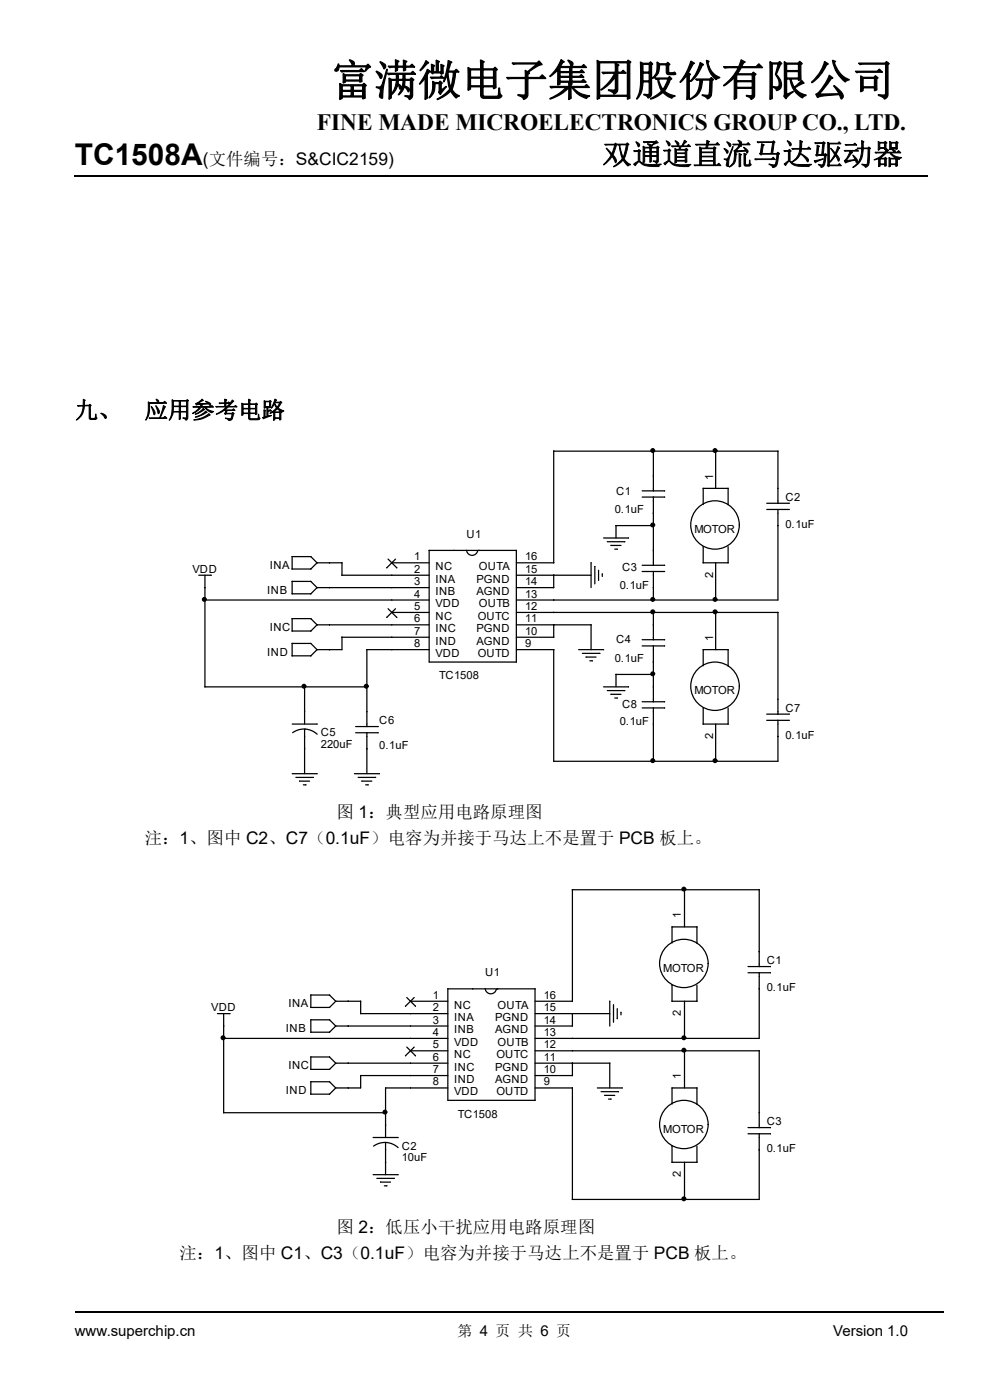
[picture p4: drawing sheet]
<svg xmlns="http://www.w3.org/2000/svg" width="210mm" height="297mm" viewBox="0 0 210 297" stroke-linecap="round" stroke-linejoin="round" font-family="sans-serif">
<path d="M15.9 37.3h180.9" fill="none" stroke="#000" stroke-width=".25"/>
<path d="M16.1 278.4h184.2" fill="none" stroke="#000" stroke-width=".35"/>
<g fill="none" stroke="#000" stroke-width=".26">
<path d="M138.6 95.7v8.4M151.8 95.7v7.9M62 118.1h3.9l1.4 1.3-1.4 1.3h-3.9zM67.3 119.4h5.2v2.6h18.5M82.3 118.6l1.9 1.9M83.1 119.4h7.9M83.9 118.6l-1.8 1.9M91 116.8h18.5v23.7h-18.5zM101.3 116.8a1.19 1.19 0 0 1-1.1 1 1.19 1.19 0 0 1-1.2-.9M125.4 119.4v5.3M128 114.1h5.3M128.8 114.9h3.7"/>
<path d="M129.6 115.7h2.1M130.4 116.5h.5M136.2 119.9h4.8M136.2 105.5h4.8M136.2 104.1h4.8M138.6 105.5v14.4M138.6 111.5h-7.9v2.6M149.2 116v3.4h5.3v-3.4M149.2 107v-3.4h5.3v3.4M151.8 119.4v7.9M162.6 108.1h4.8M162.6 106.8h4.8"/>
<path d="M165 108.1v19.2h-55.5M165 106.8v-11.1h-47.5v23.7h-8M42.2 122h2.6M43.5 127.3h47.5M43.5 122v23.7h34.3M62 123.3h3.9l1.4 1.4-1.4 1.3h-3.9zM62 131.2h3.9l1.4 1.4-1.4 1.3h-3.9zM62 136.5h3.9l1.4 1.3-1.4 1.3h-3.9zM67.3 132.6h23.7M67.3 124.7h23.7M82.3 129.1l1.9 1.9M83.1 129.9h7.9"/>
<path d="M83.9 129.1l-1.8 1.9M91 137.8h-13.2v16.3M91 135.2h-18.5v2.6h-5.2M109.5 122h15.9M109.5 137.8h8v23.7h47.5v-8.7M109.5 132.6h15.9v5.2M109.5 129.9h55.5v21.6M117.5 122v2.7h-8M117.5 132.6v2.6h-8M122.7 137.8h5.3M123.5 138.6h3.7M124.3 139.4h2.1"/>
<path d="M126.2 120.2v3.7M127 121v2.1M127.8 121.8v.5M136.2 121.2h4.8M136.2 137h4.8M136.2 135.7h4.8M138.6 121.2v6.1M138.6 129.9v5.8M138.6 137v11.9M151.8 129.9v7.9M62 153.6h5.3M62.1 155.4a4.1 4.1 0 0 1 5.2 .4"/>
<path d="M64.6 145.7v7.9M64.6 154.7v9.4M75.4 155.5h4.8M75.4 154.1h4.8M77.8 155.5v8.6M125.1 140.2h.6M128 145.7h5.3M128.8 146.5h3.7M129.6 147.3h2.1M130.4 148.1h.5M136.2 150.2h4.8M136.2 148.9h4.8"/>
<path d="M138.6 150.2v11.3M138.6 143.1h-7.9v2.6M149.2 141.2v-3.4h5.3v3.4M149.2 150.2v3.4h5.3v-3.4M151.8 153.6v7.9M162.6 152.8h4.8M162.6 151.5h4.8M62 164.1h5.3M62.8 164.9h3.7M63.6 165.7h2.1M64.3 166.5h.6M75.2 164.1h5.3"/>
<path d="M76 164.9h3.7M76.8 165.7h2.1M77.6 166.5h.5M145.2 188.8v7.8M46.1 215h2.7M47.4 215v21.1h34.4M65.9 211.1h4l1.3 1.3-1.3 1.3h-4zM65.9 216.4h4l1.3 1.3-1.3 1.3h-4zM71.2 212.4h5.3v2.6h18.5M71.2 217.7h23.8M86.3 211.6l1.8 1.9M87.1 212.4h7.9"/>
<path d="M87.9 211.6l-1.9 1.9M95 209.8h18.5v23.6h-18.5zM105.3 209.8a1.19 1.19 0 0 1-1.1 1 1.19 1.19 0 0 1-1.2-.8M113.5 215h15.8M121.4 215v2.7h-7.9M129.3 212.4v5.3M130.1 213.2v3.7M130.9 214v2.1M131.7 214.8v.5M142.6 209v3.4h5.2v-3.4M142.6 200.1v-3.5h5.2v3.5M145.2 212.4v7.9"/>
<path d="M158.7 206.4h4.7M158.7 205h4.7M161.1 205v-16.2h-39.7v23.6h-7.9M161.1 206.4v13.9h-47.6M47.4 220.3h47.6M65.9 224.2h4l1.3 1.3-1.3 1.4h-4zM65.9 229.5h4l1.3 1.3-1.3 1.3h-4zM71.2 225.5h23.8M86.3 222.1l1.8 1.9M87.1 222.9h7.9M87.9 222.1l-1.9 1.9M95 228.2h-18.5v2.6h-5.3"/>
<path d="M95 230.8h-13.2v10.5M113.5 225.5h15.8v5.3M113.5 230.8h7.9v23.7h39.7v-14M113.5 222.9h47.6v16.3M121.4 225.5v2.7h-7.9M126.7 230.8h5.3M127.5 231.6h3.7M128.3 232.4h2.1M129.1 233.2h.5M142.6 234.2v-3.4h5.2v3.4M145.2 222.9v7.9M158.7 239.2h4.7"/>
<path d="M79.1 249.2h5.3M79.1 241.3h5.3M79.3 243.1a4.1 4.1 0 0 1 5.2 .4M79.9 250h3.7M80.7 250.8h2.1M81.5 251.6h.6M81.8 242.4v6.8M142.6 243.2v3.4h5.2v-3.4M145.2 246.6v7.9M158.7 240.5h4.7"/>
<circle cx="151.7" cy="111.4" r="5.1"/>
<circle cx="151.7" cy="145.6" r="5.1"/>
<circle cx="145.1" cy="204.4" r="5.1"/>
<circle cx="145.1" cy="238.6" r="5.1"/>
</g>
<g fill="#000">
<circle cx="117.5" cy="95.7" r=".13"/>
<circle cx="138.6" cy="95.7" r=".13"/>
<circle cx="151.8" cy="95.7" r=".13"/>
<circle cx="165" cy="95.7" r=".13"/>
<circle cx="62" cy="118.1" r=".13"/>
<circle cx="65.9" cy="118.1" r=".13"/>
<circle cx="67.3" cy="119.4" r=".13"/>
<circle cx="69.9" cy="119.4" r=".13"/>
<circle cx="72.5" cy="119.4" r=".13"/>
<circle cx="83.1" cy="119.4" r=".13"/>
<circle cx="91" cy="116.8" r=".13"/>
<circle cx="96.3" cy="116.8" r=".13"/>
<circle cx="99" cy="116.8" r=".13"/>
<circle cx="101.6" cy="116.8" r=".13"/>
<circle cx="109.5" cy="116.8" r=".13"/>
<circle cx="117.5" cy="119.4" r=".13"/>
<circle cx="125.4" cy="119.4" r=".13"/>
<circle cx="129.6" cy="115.7" r=".13"/>
<circle cx="130.7" cy="111.5" r=".13"/>
<circle cx="130.9" cy="116.5" r=".13"/>
<circle cx="132.5" cy="114.9" r=".13"/>
<circle cx="133.3" cy="114.1" r=".13"/>
<circle cx="138.6" cy="111.5" r=".13"/>
<circle cx="138.6" cy="104.1" r=".13"/>
<circle cx="138.6" cy="116.8" r=".13"/>
<circle cx="138.6" cy="119.9" r=".13"/>
<circle cx="138.6" cy="101" r=".13"/>
<circle cx="138.6" cy="105.4" r=".13"/>
<circle cx="138.6" cy="108.9" r=".13"/>
<circle cx="141" cy="119.9" r=".13"/>
<circle cx="141" cy="104.1" r=".13"/>
<circle cx="141" cy="105.4" r=".13"/>
<circle cx="149.2" cy="116" r=".13"/>
<circle cx="149.2" cy="103.6" r=".13"/>
<circle cx="149.2" cy="119.4" r=".13"/>
<circle cx="154.5" cy="119.4" r=".13"/>
<circle cx="154.5" cy="103.6" r=".13"/>
<circle cx="154.5" cy="107" r=".13"/>
<circle cx="165" cy="108.1" r=".13"/>
<circle cx="165" cy="111.5" r=".13"/>
<circle cx="165" cy="103.6" r=".13"/>
<circle cx="165" cy="106.8" r=".13"/>
<circle cx="167.4" cy="108.1" r=".13"/>
<circle cx="167.4" cy="106.8" r=".13"/>
<circle cx="43.5" cy="124.7" r=".13"/>
<circle cx="43.5" cy="127.3" r=".13"/>
<circle cx="44.8" cy="122" r=".13"/>
<circle cx="62" cy="120.7" r=".13"/>
<circle cx="62" cy="136.5" r=".13"/>
<circle cx="62" cy="139.1" r=".13"/>
<circle cx="62" cy="123.3" r=".13"/>
<circle cx="62" cy="131.2" r=".13"/>
<circle cx="62" cy="133.9" r=".13"/>
<circle cx="62" cy="126" r=".13"/>
<circle cx="65.9" cy="120.7" r=".13"/>
<circle cx="65.9" cy="136.5" r=".13"/>
<circle cx="65.9" cy="139.1" r=".13"/>
<circle cx="65.9" cy="123.3" r=".13"/>
<circle cx="65.9" cy="131.2" r=".13"/>
<circle cx="65.9" cy="133.9" r=".13"/>
<circle cx="65.9" cy="126" r=".13"/>
<circle cx="67.3" cy="124.7" r=".13"/>
<circle cx="67.3" cy="132.6" r=".13"/>
<circle cx="67.3" cy="137.8" r=".13"/>
<circle cx="69.9" cy="124.7" r=".13"/>
<circle cx="69.9" cy="132.6" r=".13"/>
<circle cx="69.9" cy="137.8" r=".13"/>
<circle cx="72.5" cy="135.2" r=".13"/>
<circle cx="72.5" cy="122" r=".13"/>
<circle cx="77.8" cy="137.8" r=".13"/>
<circle cx="82.1" cy="120.5" r=".13"/>
<circle cx="82.1" cy="131" r=".13"/>
<circle cx="83.1" cy="124.7" r=".13"/>
<circle cx="83.1" cy="132.6" r=".13"/>
<circle cx="83.1" cy="127.3" r=".13"/>
<circle cx="83.1" cy="129.9" r=".13"/>
<circle cx="83.1" cy="122" r=".13"/>
<circle cx="83.1" cy="135.2" r=".13"/>
<circle cx="83.1" cy="137.8" r=".13"/>
<circle cx="84.2" cy="120.5" r=".13"/>
<circle cx="84.2" cy="131" r=".13"/>
<circle cx="117.5" cy="124.7" r=".13"/>
<circle cx="117.5" cy="132.6" r=".13"/>
<circle cx="117.5" cy="127.3" r=".13"/>
<circle cx="117.5" cy="135.2" r=".13"/>
<circle cx="117.5" cy="122" r=".13"/>
<circle cx="117.5" cy="129.9" r=".13"/>
<circle cx="117.5" cy="137.8" r=".13"/>
<circle cx="124.3" cy="139.4" r=".13"/>
<circle cx="125.4" cy="132.6" r=".13"/>
<circle cx="126.2" cy="120.2" r=".13"/>
<circle cx="127" cy="123.1" r=".13"/>
<circle cx="127.2" cy="138.6" r=".13"/>
<circle cx="127.8" cy="121.8" r=".13"/>
<circle cx="128" cy="137.8" r=".13"/>
<circle cx="138.6" cy="132.6" r=".13"/>
<circle cx="138.6" cy="124.7" r=".13"/>
<circle cx="138.6" cy="137" r=".13"/>
<circle cx="138.6" cy="121.2" r=".13"/>
<circle cx="138.6" cy="127.3" r=".13"/>
<circle cx="138.6" cy="135.7" r=".13"/>
<circle cx="138.6" cy="129.9" r=".13"/>
<circle cx="141" cy="121.2" r=".13"/>
<circle cx="141" cy="137" r=".13"/>
<circle cx="141" cy="135.7" r=".13"/>
<circle cx="149.2" cy="137.8" r=".13"/>
<circle cx="151.8" cy="127.3" r=".13"/>
<circle cx="151.8" cy="129.9" r=".13"/>
<circle cx="154.5" cy="137.8" r=".13"/>
<circle cx="165" cy="129.9" r=".13"/>
<circle cx="43.5" cy="145.7" r=".13"/>
<circle cx="64.6" cy="156.2" r=".13"/>
<circle cx="64.6" cy="145.7" r=".13"/>
<circle cx="64.6" cy="158.9" r=".13"/>
<circle cx="64.6" cy="151" r=".13"/>
<circle cx="67.3" cy="153.6" r=".13"/>
<circle cx="77.8" cy="145.7" r=".13"/>
<circle cx="77.8" cy="155.5" r=".13"/>
<circle cx="77.8" cy="151" r=".13"/>
<circle cx="77.8" cy="158.9" r=".13"/>
<circle cx="77.8" cy="154.1" r=".13"/>
<circle cx="80.2" cy="155.5" r=".13"/>
<circle cx="80.2" cy="154.1" r=".13"/>
<circle cx="109.5" cy="140.5" r=".13"/>
<circle cx="125.7" cy="140.2" r=".13"/>
<circle cx="129.6" cy="147.3" r=".13"/>
<circle cx="130.7" cy="143.1" r=".13"/>
<circle cx="130.9" cy="148.1" r=".13"/>
<circle cx="132.5" cy="146.5" r=".13"/>
<circle cx="133.3" cy="145.7" r=".13"/>
<circle cx="138.6" cy="145.7" r=".13"/>
<circle cx="138.6" cy="153.6" r=".13"/>
<circle cx="138.6" cy="150.2" r=".13"/>
<circle cx="138.6" cy="148.9" r=".13"/>
<circle cx="138.6" cy="140.5" r=".13"/>
<circle cx="138.6" cy="143.1" r=".13"/>
<circle cx="141" cy="148.9" r=".13"/>
<circle cx="141" cy="150.2" r=".13"/>
<circle cx="149.2" cy="150.2" r=".13"/>
<circle cx="149.2" cy="153.6" r=".13"/>
<circle cx="154.5" cy="141.2" r=".13"/>
<circle cx="154.5" cy="153.6" r=".13"/>
<circle cx="165" cy="148.3" r=".13"/>
<circle cx="165" cy="156.2" r=".13"/>
<circle cx="165" cy="152.8" r=".13"/>
<circle cx="165" cy="151.5" r=".13"/>
<circle cx="167.4" cy="152.8" r=".13"/>
<circle cx="167.4" cy="151.5" r=".13"/>
<circle cx="63.6" cy="165.7" r=".13"/>
<circle cx="64.9" cy="166.5" r=".13"/>
<circle cx="66.5" cy="164.9" r=".13"/>
<circle cx="67.3" cy="164.1" r=".13"/>
<circle cx="76.8" cy="165.7" r=".13"/>
<circle cx="78.1" cy="166.5" r=".13"/>
<circle cx="79.7" cy="164.9" r=".13"/>
<circle cx="80.5" cy="164.1" r=".13"/>
<circle cx="117.5" cy="161.5" r=".13"/>
<circle cx="138.6" cy="161.5" r=".13"/>
<circle cx="151.8" cy="161.5" r=".13"/>
<circle cx="121.4" cy="188.8" r=".13"/>
<circle cx="142.6" cy="196.6" r=".13"/>
<circle cx="145.2" cy="188.8" r=".13"/>
<circle cx="147.8" cy="196.6" r=".13"/>
<circle cx="161.1" cy="188.8" r=".13"/>
<circle cx="47.4" cy="217.7" r=".13"/>
<circle cx="48.8" cy="215" r=".13"/>
<circle cx="65.9" cy="213.7" r=".13"/>
<circle cx="65.9" cy="219" r=".13"/>
<circle cx="65.9" cy="211.1" r=".13"/>
<circle cx="65.9" cy="216.3" r=".13"/>
<circle cx="69.9" cy="213.7" r=".13"/>
<circle cx="69.9" cy="211.1" r=".13"/>
<circle cx="69.9" cy="219" r=".13"/>
<circle cx="69.9" cy="216.3" r=".13"/>
<circle cx="71.2" cy="212.4" r=".13"/>
<circle cx="71.2" cy="217.7" r=".13"/>
<circle cx="73.9" cy="212.4" r=".13"/>
<circle cx="73.9" cy="217.7" r=".13"/>
<circle cx="76.5" cy="212.4" r=".13"/>
<circle cx="76.5" cy="215" r=".13"/>
<circle cx="86" cy="213.5" r=".13"/>
<circle cx="87.1" cy="212.4" r=".13"/>
<circle cx="87.1" cy="217.7" r=".13"/>
<circle cx="87.1" cy="215" r=".13"/>
<circle cx="88.1" cy="213.5" r=".13"/>
<circle cx="95" cy="209.8" r=".13"/>
<circle cx="100.3" cy="209.8" r=".13"/>
<circle cx="102.9" cy="209.8" r=".13"/>
<circle cx="105.6" cy="209.8" r=".13"/>
<circle cx="113.5" cy="209.8" r=".13"/>
<circle cx="121.4" cy="212.4" r=".13"/>
<circle cx="121.4" cy="217.7" r=".13"/>
<circle cx="121.4" cy="215" r=".13"/>
<circle cx="129.3" cy="212.4" r=".13"/>
<circle cx="130.1" cy="213.2" r=".13"/>
<circle cx="130.9" cy="216.1" r=".13"/>
<circle cx="131.7" cy="214.8" r=".13"/>
<circle cx="142.6" cy="212.4" r=".13"/>
<circle cx="142.6" cy="209" r=".13"/>
<circle cx="147.8" cy="200.1" r=".13"/>
<circle cx="147.8" cy="212.4" r=".13"/>
<circle cx="161.1" cy="206.4" r=".13"/>
<circle cx="161.1" cy="205" r=".13"/>
<circle cx="161.1" cy="209.8" r=".13"/>
<circle cx="161.1" cy="201.9" r=".13"/>
<circle cx="163.4" cy="206.4" r=".13"/>
<circle cx="163.4" cy="205" r=".13"/>
<circle cx="47.4" cy="220.3" r=".13"/>
<circle cx="47.4" cy="236.1" r=".13"/>
<circle cx="65.9" cy="226.9" r=".13"/>
<circle cx="65.9" cy="232.1" r=".13"/>
<circle cx="65.9" cy="224.2" r=".13"/>
<circle cx="65.9" cy="229.5" r=".13"/>
<circle cx="69.9" cy="226.9" r=".13"/>
<circle cx="69.9" cy="232.1" r=".13"/>
<circle cx="69.9" cy="224.2" r=".13"/>
<circle cx="69.9" cy="229.5" r=".13"/>
<circle cx="71.2" cy="225.5" r=".13"/>
<circle cx="71.2" cy="230.8" r=".13"/>
<circle cx="73.9" cy="225.5" r=".13"/>
<circle cx="73.9" cy="230.8" r=".13"/>
<circle cx="76.5" cy="228.2" r=".13"/>
<circle cx="81.8" cy="236.1" r=".13"/>
<circle cx="81.8" cy="230.8" r=".13"/>
<circle cx="81.8" cy="238.7" r=".13"/>
<circle cx="86" cy="224" r=".13"/>
<circle cx="87.1" cy="220.3" r=".13"/>
<circle cx="87.1" cy="228.2" r=".13"/>
<circle cx="87.1" cy="225.5" r=".13"/>
<circle cx="87.1" cy="222.9" r=".13"/>
<circle cx="87.1" cy="230.8" r=".13"/>
<circle cx="88.1" cy="224" r=".13"/>
<circle cx="113.5" cy="233.4" r=".13"/>
<circle cx="121.4" cy="228.2" r=".13"/>
<circle cx="121.4" cy="220.3" r=".13"/>
<circle cx="121.4" cy="225.5" r=".13"/>
<circle cx="121.4" cy="222.9" r=".13"/>
<circle cx="121.4" cy="230.8" r=".13"/>
<circle cx="128.3" cy="232.4" r=".13"/>
<circle cx="129.3" cy="225.5" r=".13"/>
<circle cx="129.6" cy="233.2" r=".13"/>
<circle cx="131.2" cy="231.6" r=".13"/>
<circle cx="132" cy="230.8" r=".13"/>
<circle cx="142.6" cy="230.8" r=".13"/>
<circle cx="145.2" cy="220.3" r=".13"/>
<circle cx="145.2" cy="222.9" r=".13"/>
<circle cx="147.8" cy="234.2" r=".13"/>
<circle cx="147.8" cy="230.8" r=".13"/>
<circle cx="161.1" cy="239.2" r=".13"/>
<circle cx="161.1" cy="236.1" r=".13"/>
<circle cx="161.1" cy="222.9" r=".13"/>
<circle cx="163.4" cy="239.2" r=".13"/>
<circle cx="80.7" cy="250.8" r=".13"/>
<circle cx="81.8" cy="246.6" r=".13"/>
<circle cx="81.8" cy="243.9" r=".13"/>
<circle cx="82.1" cy="251.6" r=".13"/>
<circle cx="83.6" cy="250" r=".13"/>
<circle cx="84.4" cy="249.2" r=".13"/>
<circle cx="84.4" cy="241.3" r=".13"/>
<circle cx="121.4" cy="254.5" r=".13"/>
<circle cx="142.6" cy="246.6" r=".13"/>
<circle cx="142.6" cy="243.2" r=".13"/>
<circle cx="145.2" cy="254.5" r=".13"/>
<circle cx="147.8" cy="246.6" r=".13"/>
<circle cx="161.1" cy="240.5" r=".13"/>
<circle cx="161.1" cy="243.9" r=".13"/>
<circle cx="163.4" cy="240.5" r=".13"/>
</g>
<g fill="#000" stroke="#000" stroke-width=".26">
<circle cx="138.5" cy="95.6" r=".4"/>
<circle cx="151.7" cy="95.6" r=".4"/>
<circle cx="138.5" cy="111.4" r=".4"/>
<circle cx="43.3" cy="127.2" r=".4"/>
<circle cx="138.5" cy="129.8" r=".4"/>
<circle cx="138.5" cy="127.2" r=".4"/>
<circle cx="151.7" cy="129.8" r=".4"/>
<circle cx="151.7" cy="127.2" r=".4"/>
<circle cx="64.5" cy="145.6" r=".4"/>
<circle cx="77.7" cy="145.6" r=".4"/>
<circle cx="138.5" cy="143" r=".4"/>
<circle cx="138.5" cy="161.4" r=".4"/>
<circle cx="151.7" cy="161.4" r=".4"/>
<circle cx="145.1" cy="188.6" r=".4"/>
<circle cx="47.3" cy="220.2" r=".4"/>
<circle cx="81.7" cy="235.9" r=".4"/>
<circle cx="145.1" cy="222.8" r=".4"/>
<circle cx="145.1" cy="220.2" r=".4"/>
<circle cx="145.1" cy="254.3" r=".4"/>
</g>
<text font-size="9.2" x="70.2" y="20.2">富满微电子集团股份有限公司</text>
<g font-size="6.4">
<text x="15.9" y="34.9">TC1508A</text>
<text x="127.8" y="34.9">双通道直流马达驱动器</text>
</g>
<g font-size="5">
<text x="67.2" y="27.5">FINE MADE MICROELECTRONICS GROUP CO., LTD.</text>
<text x="15.9" y="88.7">九、</text>
<text x="30.7" y="88.7">应用参考电路</text>
</g>
<g font-size="3.7">
<text x="43.1" y="34.9">(文件编号：S&amp;CIC2159)</text>
<text x="71.4" y="173.6">图 1：典型应用电路原理图</text>
<text x="30.7" y="179.1">注：1、图中 C2、C7（0.1uF）电容为并接于马达上不是置于 PCB 板上。</text>
<text x="71.4" y="261.6">图 2：低压小干扰应用电路原理图</text>
<text x="38.1" y="267.1">注：1、图中 C1、C3（0.1uF）电容为并接于马达上不是置于 PCB 板上。</text>
</g>
<g font-size="3.2">
<text x="15.9" y="283.4">www.superchip.cn</text>
<text x="97" y="283.4">第 4 页 共 6 页</text>
<text x="176.7" y="283.4">Version 1.0</text>
</g>
<g font-size="2.4">
<text x="151.3" y="101.8" transform="rotate(-90 151.3 101.8)">1</text>
<text x="130.7" y="104.9">C1</text>
<text x="166.6" y="106.2">C2</text>
<text x="130.4" y="108.9">0.1uF</text>
<text x="147.3" y="113.1">MOTOR</text>
<text x="166.6" y="112">0.1uF</text>
<text x="87.9" y="118.9">1</text>
<text x="99" y="114.1">U1</text>
<text x="111.4" y="118.9">16</text>
<text x="40.8" y="121.5">VDD</text>
<text x="56.7" y="126">INB</text>
<text x="57.2" y="120.7">INA</text>
<text x="87.9" y="121.5">2</text>
<text x="87.9" y="124.1">3</text>
<text x="92.4" y="121">NC</text>
<text x="92.4" y="123.6">INA</text>
<text x="101.1" y="123.6">PGND</text>
<text x="101.6" y="121">OUTA</text>
<text x="111.4" y="124.1">14</text>
<text x="111.4" y="121.5">15</text>
<text x="131.5" y="124.9">0.1uF</text>
<text x="132" y="121.2">C3</text>
<text x="151.3" y="122.6" transform="rotate(-90 151.3 122.6)">2</text>
<text x="87.9" y="126.8">4</text>
<text x="87.9" y="129.4">5</text>
<text x="92.4" y="126.2">INB</text>
<text x="92.4" y="128.9">VDD</text>
<text x="92.4" y="131.5">NC</text>
<text x="101.1" y="126.2">AGND</text>
<text x="101.3" y="131.5">OUTC</text>
<text x="101.6" y="128.9">OUTB</text>
<text x="111.4" y="129.4">12</text>
<text x="111.4" y="126.8">13</text>
<text x="57.2" y="133.9">INC</text>
<text x="87.9" y="132">6</text>
<text x="87.9" y="134.7">7</text>
<text x="87.9" y="137.3">8</text>
<text x="92.4" y="134.1">INC</text>
<text x="92.4" y="136.8">IND</text>
<text x="101.1" y="136.8">AGND</text>
<text x="101.1" y="134.1">PGND</text>
<text x="111.4" y="137.3">9</text>
<text x="111.4" y="134.7">10</text>
<text x="111.4" y="132">11</text>
<text x="130.7" y="136.5">C4</text>
<text x="151.3" y="136" transform="rotate(-90 151.3 136)">1</text>
<text x="56.7" y="139.1">IND</text>
<text x="92.4" y="139.4">VDD</text>
<text x="101.3" y="139.4">OUTD</text>
<text x="130.4" y="140.5">0.1uF</text>
<text x="93.2" y="144.1">TC1508</text>
<text x="147.3" y="147.3">MOTOR</text>
<text x="80.5" y="153.6">C6</text>
<text x="131.5" y="153.9">0.1uF</text>
<text x="132" y="150.2">C8</text>
<text x="166.6" y="151">C7</text>
<text x="68" y="156.2">C5</text>
<text x="68" y="158.6">220uF</text>
<text x="80.5" y="158.9">0.1uF</text>
<text x="151.3" y="156.8" transform="rotate(-90 151.3 156.8)">2</text>
<text x="166.6" y="156.8">0.1uF</text>
<text x="144.4" y="194.8" transform="rotate(-90 144.4 194.8)">1</text>
<text x="102.9" y="207.2">U1</text>
<text x="140.7" y="206.1">MOTOR</text>
<text x="162.6" y="204.5">C1</text>
<text x="44.8" y="214.5">VDD</text>
<text x="61.2" y="213.7">INA</text>
<text x="91.8" y="211.9">1</text>
<text x="91.8" y="214.5">2</text>
<text x="96.3" y="214">NC</text>
<text x="105.6" y="214">OUTA</text>
<text x="115.3" y="214.5">15</text>
<text x="115.3" y="211.9">16</text>
<text x="144.4" y="215.6" transform="rotate(-90 144.4 215.6)">2</text>
<text x="162.6" y="210.3">0.1uF</text>
<text x="60.7" y="219">INB</text>
<text x="91.8" y="217.1">3</text>
<text x="91.8" y="219.8">4</text>
<text x="96.3" y="216.6">INA</text>
<text x="96.3" y="219.2">INB</text>
<text x="96.3" y="221.9">VDD</text>
<text x="105" y="219.2">AGND</text>
<text x="105" y="216.6">PGND</text>
<text x="105.6" y="221.9">OUTB</text>
<text x="115.3" y="219.8">13</text>
<text x="115.3" y="217.1">14</text>
<text x="61.2" y="226.9">INC</text>
<text x="91.8" y="222.4">5</text>
<text x="91.8" y="225">6</text>
<text x="91.8" y="227.7">7</text>
<text x="96.3" y="224.5">NC</text>
<text x="96.3" y="227.1">INC</text>
<text x="105" y="227.1">PGND</text>
<text x="105.3" y="224.5">OUTC</text>
<text x="115.3" y="227.7">10</text>
<text x="115.3" y="225">11</text>
<text x="115.3" y="222.4">12</text>
<text x="60.7" y="232.1">IND</text>
<text x="91.8" y="230.3">8</text>
<text x="96.3" y="229.8">IND</text>
<text x="96.3" y="232.4">VDD</text>
<text x="105" y="229.8">AGND</text>
<text x="105.3" y="232.4">OUTD</text>
<text x="115.3" y="230.3">9</text>
<text x="144.4" y="229" transform="rotate(-90 144.4 229)">1</text>
<text x="97.1" y="237.1">TC1508</text>
<text x="162.6" y="238.7">C3</text>
<text x="85.2" y="243.9">C2</text>
<text x="140.7" y="240.3">MOTOR</text>
<text x="162.6" y="244.5">0.1uF</text>
<text x="85.2" y="246.3">10uF</text>
<text x="144.4" y="249.7" transform="rotate(-90 144.4 249.7)">2</text>
</g>
</svg>
